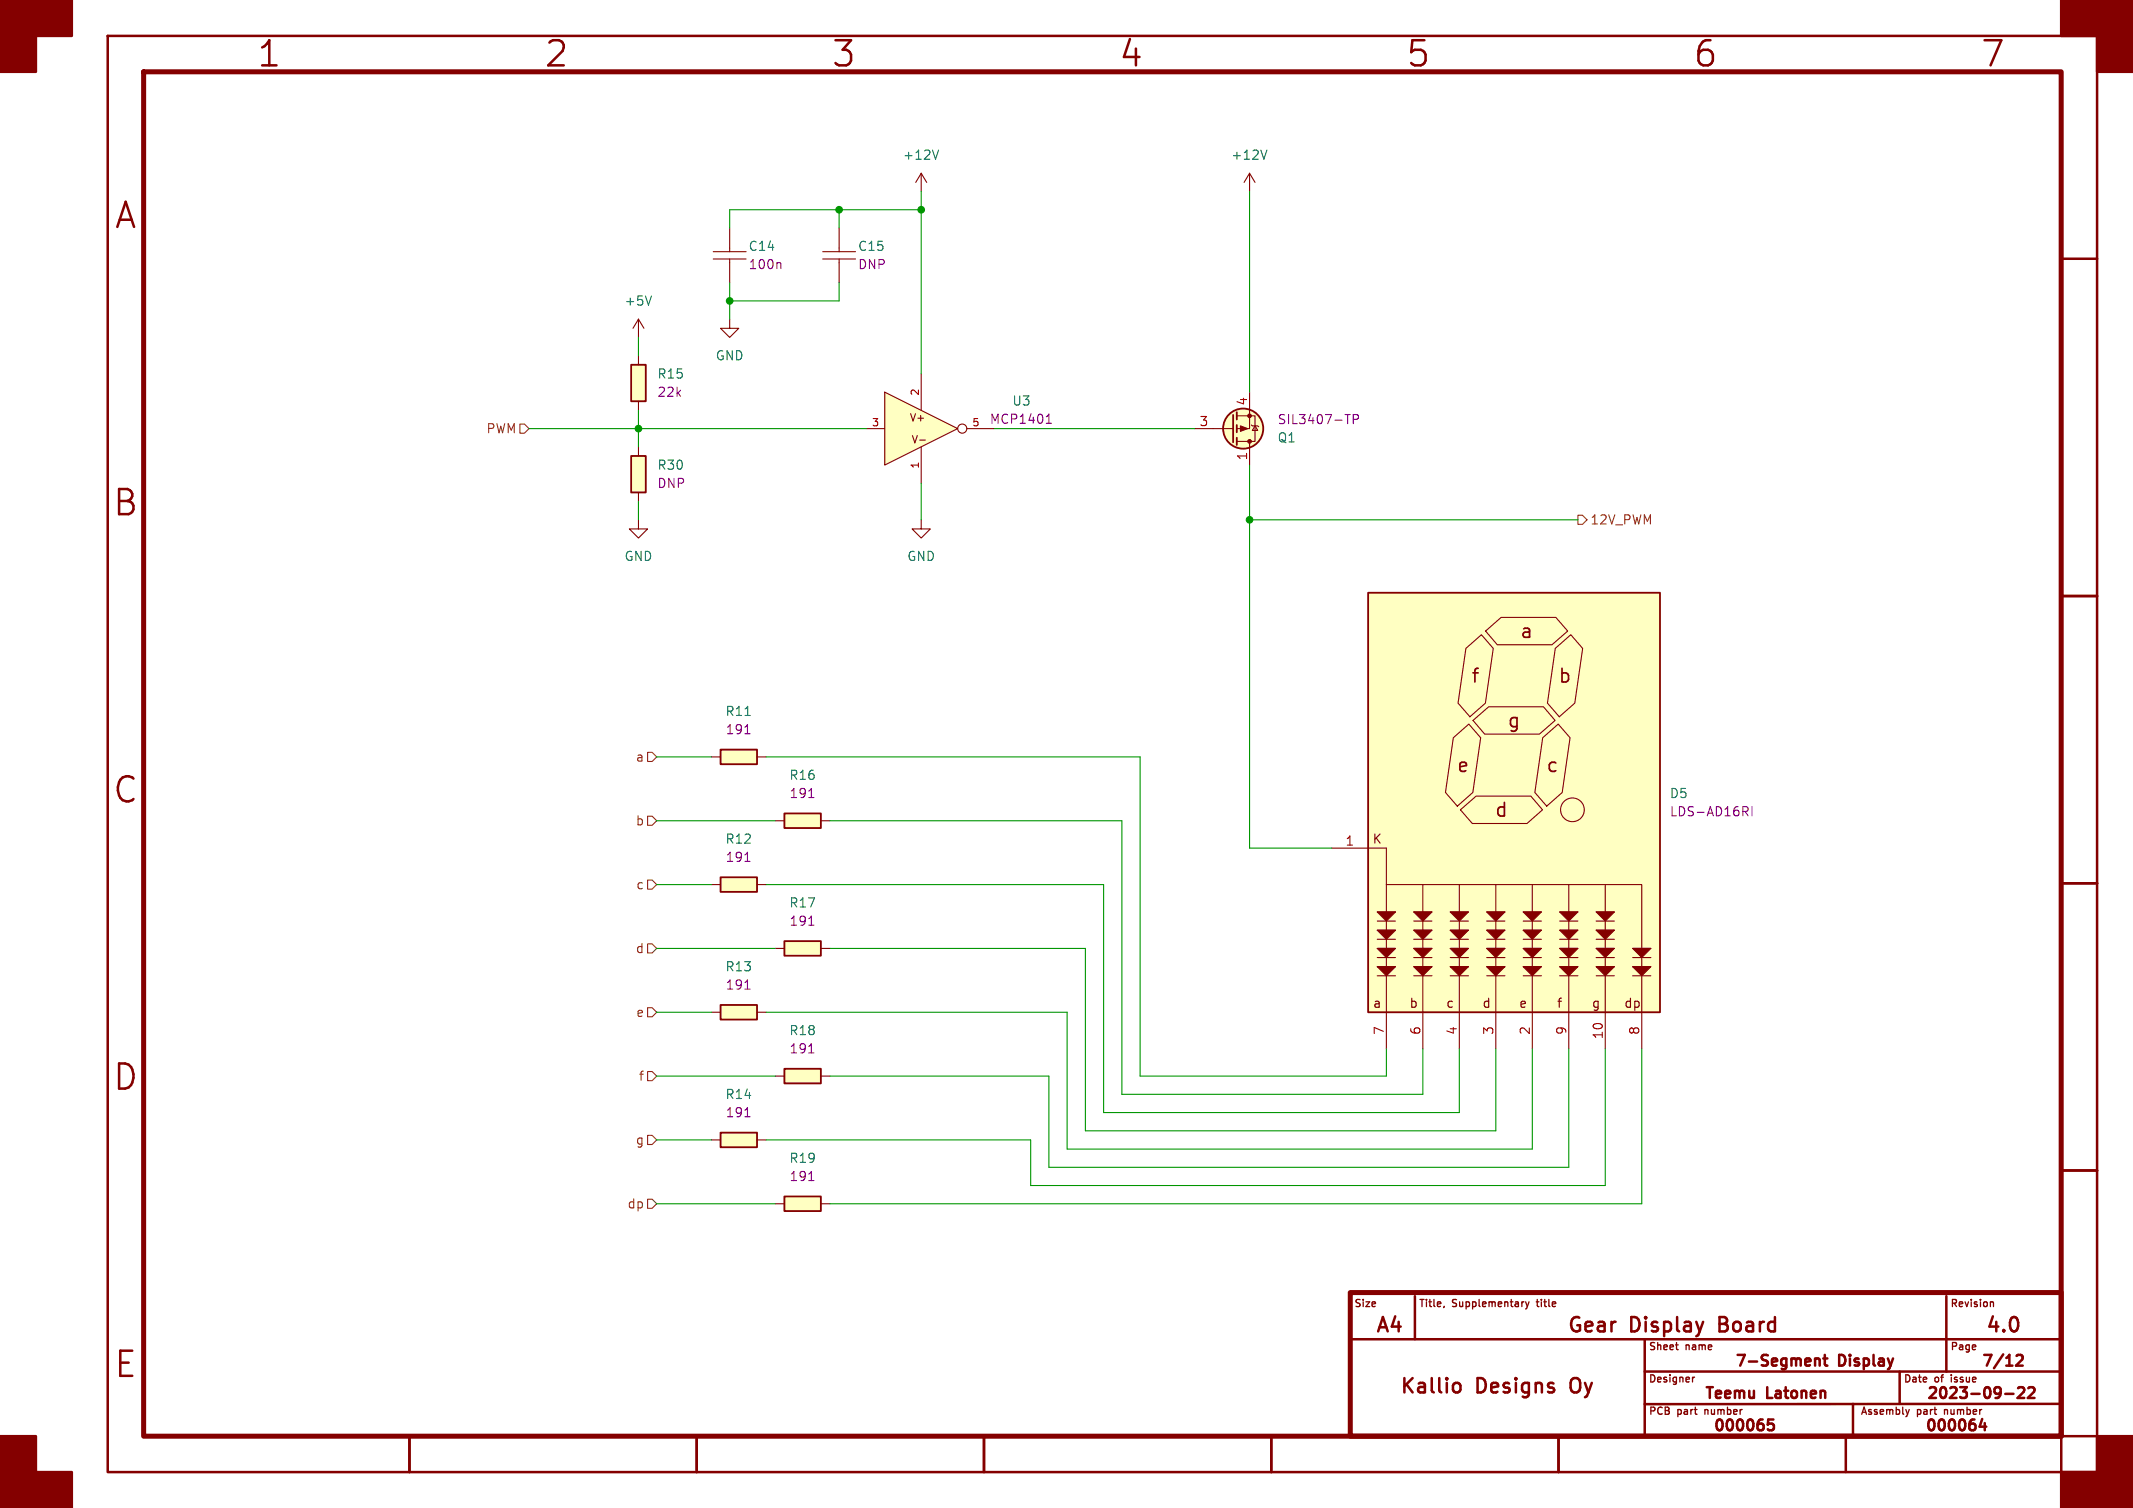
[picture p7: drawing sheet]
<svg xmlns="http://www.w3.org/2000/svg" width="297mm" height="210mm" viewBox="0 0 297 210" stroke-linecap="round" stroke-linejoin="round" font-family="sans-serif">
<g fill="none" stroke="#840000" stroke-width=".35">
<path d="M15 5h277v200h-277zM287 36h5M287 83h5M287 123h5M287 163h5M188 186.5h99M197 180.5v6M202.4 192.8a.54 .54 0 0 1 .5-.2 .54 .54 0 0 1 .5 .4v.5a.54 .54 0 0 1-.5 .4 .54 .54 0 0 1-.5-.2M229 186.5v13.5M229 191h58M237.1 184.1l-.4 1.3M246.9 197.7h-.7l-.1 .7 .3-.1h.5l.1 .2-.1 .5-.2 .2h-.3l-.3-.2"/>
<path d="M252.7 189.2v1M252.7 189.3a.37 .37 0 0 1 .7 .1v.8M253.9 189.2h.5M254.1 188.7v1.3l.1 .1 .2 .1M258 195.5v4.5M264.5 191v4.5M271 180.5v10.5M276 197.6l-.4 1.1h1M276.4 198.2v1M279.2 194.1h1.2M280.8 188.8l.2-.1 .5 .1a.41 .41 0 0 1 .1 .5l-.9 .9h.9M281 193.3l.2-.1 .5 .1a.41 .41 0 0 1 .1 .5l-.9 .9h1"/>
<path d="M282.4 193.3l.2-.1 .5 .1a.41 .41 0 0 1 .1 .5l-.8 .9h.9M287 195.5h-58M57 200v5M97 200v5M137 200v5M177 200v5M181 200h111M217 200v5M257 200v5M287 200v5"/>
</g>
<path d="M20 10h267v190h-267zM188 180h99v20h-99z" fill="none" stroke="#840000" stroke-width=".7"/>
<g fill="#840000" stroke="#840000" stroke-width=".35">
<path d="M0 0h10v5h-5v5h-5z"/>
<path d="M0 200h5v5h5v5h-10z"/>
<path d="M287 0h10v10h-5v-5h-5z"/>
<path d="M292 200h5v10h-10v-5h5z"/>
</g>
<path d="M201.1 181.9l-.1 .2M212.1 181.3h.1M212.4 181.3l.3 .7M212.7 182l-.3 .3M212.9 181.3l-.2 .7M233.6 188h.1M235.7 191.8v.7M236 191.8l-.3 .2M265.4 196.3l.2 .7M265.6 197l-.1 .2M265.8 196.3l-.2 .7M277.2 181.3h.3l.1 .7" fill="none" stroke="#840000" stroke-width=".18"/>
<path d="M109.2 113.3h5.1v2h-5.1z" fill="#ffffc2"/>
<path d="M109.2 113.3h5.1v2h-5.1z" fill="none" stroke="#840000" stroke-width=".25"/>
<path d="M107.9 114.3h1.3M114.3 114.3h1.3" fill="none" stroke="#840000" stroke-width=".15"/>
<path d="M112.6 111.1h.7" fill="none" stroke="#840084" stroke-width=".15"/>
<path d="M100.3 104.4h5.1v2h-5.1z" fill="#ffffc2"/>
<path d="M100.3 104.4h5.1v2h-5.1z" fill="none" stroke="#840000" stroke-width=".25"/>
<path d="M88.9 72.4v1.3h1.3l-1.3 1.2-1.3-1.2h1.3M99.1 105.4h1.2M105.4 105.4h1.3" fill="none" stroke="#840000" stroke-width=".15"/>
<path d="M103.7 99.6h.8" fill="none" stroke="#006464" stroke-width=".15"/>
<path d="M103.7 102.2h.7" fill="none" stroke="#840084" stroke-width=".15"/>
<path d="M100.3 122.2h5.1v2h-5.1z" fill="#ffffc2"/>
<path d="M100.3 122.2h5.1v2h-5.1z" fill="none" stroke="#840000" stroke-width=".25"/>
<path d="M99.1 123.2h1.2M105.4 123.2h1.3" fill="none" stroke="#840000" stroke-width=".15"/>
<path d="M103.7 120h.7" fill="none" stroke="#840084" stroke-width=".15"/>
<path d="M109.2 131.1h5.1v2h-5.1z" fill="#ffffc2"/>
<path d="M109.2 131.1h5.1v2h-5.1z" fill="none" stroke="#840000" stroke-width=".25"/>
<path d="M107.9 132.1h1.3M114.3 132.1h1.3" fill="none" stroke="#840000" stroke-width=".15"/>
<path d="M112.6 128.8h.7" fill="none" stroke="#840084" stroke-width=".15"/>
<path d="M87.9 63.5h2v5.1h-2z" fill="#ffffc2"/>
<path d="M87.9 63.5h2v5.1h-2z" fill="none" stroke="#840000" stroke-width=".25"/>
<path d="M99.3 36.1h4.6M99.3 35.1h4.6M101.6 31.8v3.3M101.6 36.1v3.3M88.9 62.2v1.3M88.9 68.6v1.3M128.3 72.4v1.3h1.2l-1.2 1.2-1.3-1.2h1.3" fill="none" stroke="#840000" stroke-width=".15"/>
<path d="M108.5 36.6l.2 .1v.7" fill="none" stroke="#840084" stroke-width=".15"/>
<path d="M190.5 82.6h40.6v58.4h-40.6z" fill="#ffffc2"/>
<g fill="none" stroke="#840000" stroke-width=".15">
<path d="M204.1 90.3l2.2-1.9 1.6 1.9-1.1 7.6-2.1 1.9-1.7-1.9zM206.9 87.9l2.1-1.9h7.6l1.7 1.9-2.2 1.9h-7.6zM216.6 90.3l2.1-1.9 1.7 1.9-1.1 7.6-2.2 1.9-1.6-1.9zM185.4 118.1h7.6v5.1h35.6v22.9M202.4 102.7l2.1-1.9 1.7 1.9-1.1 7.7-2.2 1.9-1.6-1.9zM203.4 112.8l2.1-1.9h7.7l1.6 1.9-2.2 1.9h-7.6zM205.1 100.3l2.2-1.9h7.6l1.6 1.9-2.1 1.9h-7.7zM214.8 102.7l2.2-1.9 1.6 1.9-1.1 7.7-2.1 1.9-1.7-1.9zM191.8 135.9h2.5M191.8 134.6h2.5M191.8 133.4h2.5M191.8 132.1h2.5"/>
<path d="M191.8 130.8h2.5M191.8 129.5h2.5M191.8 128.3h2.5M191.8 127h2.5M193 123.2v22.9M196.8 135.9h2.6M196.8 134.6h2.6M196.8 133.4h2.6M196.8 132.1h2.6M196.8 130.8h2.6M196.8 129.5h2.6M196.8 128.3h2.6"/>
<path d="M196.8 127h2.6M198.1 123.2v22.9M201.9 135.9h2.6M201.9 134.6h2.6M201.9 133.4h2.6M201.9 132.1h2.6M201.9 130.8h2.6M201.9 129.5h2.6M201.9 128.3h2.6M201.9 127h2.6M203.2 123.2v22.9M207 135.9h2.5"/>
<path d="M207 134.6h2.5M207 133.4h2.5M207 132.1h2.5M207 130.8h2.5M207 129.5h2.5M207 128.3h2.5M207 127h2.5M208.3 123.2v22.9M212.1 135.9h2.5M212.1 134.6h2.5M212.1 133.4h2.5M212.1 132.1h2.5"/>
<path d="M212.1 130.8h2.5M212.1 129.5h2.5M212.1 128.3h2.5M212.1 127h2.5M213.4 123.2v22.9M217.2 135.9h2.5M217.2 134.6h2.5M217.2 133.4h2.5M217.2 132.1h2.5M217.2 130.8h2.5M217.2 129.5h2.5M217.2 128.3h2.5"/>
<path d="M217.2 127h2.5M218.4 123.2v22.9M222.2 135.9h2.6M222.2 134.6h2.6M222.2 133.4h2.6M222.2 132.1h2.6M222.2 130.8h2.6M222.2 129.5h2.6M222.2 128.3h2.6M222.2 127h2.6M223.5 123.2v22.9M227.3 135.9h2.6"/>
<path d="M227.3 134.6h2.6M227.3 133.4h2.6M227.3 132.1h2.6"/>
<circle cx="218.9" cy="112.8" r="1.65"/>
</g>
<path d="M190.5 82.6h40.6v58.4h-40.6z" fill="none" stroke="#840000" stroke-width=".25"/>
<g fill="#840000" stroke="#840000" stroke-width=".15">
<path d="M191.8 134.6h2.5l-1.3 1.3z"/>
<path d="M191.8 132.1h2.5l-1.3 1.3z"/>
<path d="M191.8 129.5h2.5l-1.3 1.3z"/>
<path d="M191.8 127h2.5l-1.3 1.3z"/>
<path d="M196.8 134.6h2.6l-1.3 1.3z"/>
<path d="M196.8 132.1h2.6l-1.3 1.3z"/>
<path d="M196.8 129.5h2.6l-1.3 1.3z"/>
<path d="M196.8 127h2.6l-1.3 1.3z"/>
<path d="M201.9 134.6h2.6l-1.3 1.3z"/>
<path d="M201.9 132.1h2.6l-1.3 1.3z"/>
<path d="M201.9 129.5h2.6l-1.3 1.3z"/>
<path d="M201.9 127h2.6l-1.3 1.3z"/>
<path d="M207 134.6h2.5l-1.2 1.3z"/>
<path d="M207 132.1h2.5l-1.2 1.3z"/>
<path d="M207 129.5h2.5l-1.2 1.3z"/>
<path d="M207 127h2.5l-1.2 1.3z"/>
<path d="M212.1 134.6h2.5l-1.2 1.3z"/>
<path d="M212.1 132.1h2.5l-1.2 1.3z"/>
<path d="M212.1 129.5h2.5l-1.2 1.3z"/>
<path d="M212.1 127h2.5l-1.2 1.3z"/>
<path d="M217.2 134.6h2.5l-1.3 1.3z"/>
<path d="M217.2 132.1h2.5l-1.3 1.3z"/>
<path d="M217.2 129.5h2.5l-1.3 1.3z"/>
<path d="M217.2 127h2.5l-1.3 1.3z"/>
<path d="M222.2 134.6h2.6l-1.3 1.3z"/>
<path d="M222.2 132.1h2.6l-1.3 1.3z"/>
<path d="M222.2 129.5h2.6l-1.3 1.3z"/>
<path d="M222.2 127h2.6l-1.3 1.3z"/>
<path d="M227.3 134.6h2.6l-1.3 1.3z"/>
<path d="M227.3 132.1h2.6l-1.3 1.3z"/>
</g>
<path d="M242.7 112.3h.5l.2 .3-.1 .3-.6 .1M243 113l.4 .6M244 112.3v1.3" fill="none" stroke="#840084" stroke-width=".15"/>
<path d="M100.3 140h5.1v2h-5.1z" fill="#ffffc2"/>
<path d="M100.3 140h5.1v2h-5.1z" fill="none" stroke="#840000" stroke-width=".25"/>
<path d="M99.1 141h1.2M105.4 141h1.3" fill="none" stroke="#840000" stroke-width=".15"/>
<path d="M103.7 137.7h.7" fill="none" stroke="#840084" stroke-width=".15"/>
<path d="M109.2 148.8h5.1v2.1h-5.1z" fill="#ffffc2"/>
<path d="M109.2 148.8h5.1v2.1h-5.1z" fill="none" stroke="#840000" stroke-width=".25"/>
<path d="M107.9 149.9h1.3M114.3 149.9h1.3" fill="none" stroke="#840000" stroke-width=".15"/>
<path d="M112.6 146.6h.7" fill="none" stroke="#840084" stroke-width=".15"/>
<path d="M100.3 157.7h5.1v2.1h-5.1z" fill="#ffffc2"/>
<path d="M100.3 157.7h5.1v2.1h-5.1z" fill="none" stroke="#840000" stroke-width=".25"/>
<path d="M99.1 158.8h1.2M105.4 158.8h1.3" fill="none" stroke="#840000" stroke-width=".15"/>
<path d="M103.7 155.5h.7" fill="none" stroke="#840084" stroke-width=".15"/>
<path d="M109.2 166.6h5.1v2.1h-5.1z" fill="#ffffc2"/>
<path d="M109.2 166.6h5.1v2.1h-5.1z" fill="none" stroke="#840000" stroke-width=".25"/>
<path d="M128.3 24.1l-.8 1.3M128.3 24.1v2.6M128.3 24.1l.7 1.3M88.9 44.5l-.8 1.2M88.9 44.5v2.5M88.9 44.5l.8 1.2M107.9 167.6h1.3M114.3 167.6h1.3" fill="none" stroke="#840000" stroke-width=".15"/>
<path d="M112.6 164.4h.7" fill="none" stroke="#840084" stroke-width=".15"/>
<path d="M130.7 20.9l-.4 1.3M90.7 41.2l-.4 1.3" fill="none" stroke="#006464" stroke-width=".15"/>
<path d="M87.9 50.8h2v5.1h-2z" fill="#ffffc2"/>
<g fill="none" stroke="#840000" stroke-width=".25">
<path d="M87.9 50.8h2v5.1h-2zM171.7 57.8v3.8M172.2 57.4v1M172.2 59.2v1M172.2 61v1"/>
<circle cx="173.1" cy="59.7" r="2.79"/>
</g>
<path d="M88.9 49.5v1.3M88.9 55.9v1.3M101.6 44.5v1.2h1.3l-1.3 1.3-1.3-1.3h1.3M166.4 59.7h5.3M172.2 57.9h2.6v3.6h-2.6M174 54.6v5.1h-1.8M174.2 59.2l.2 .1h.7l.2 .1M174.8 59.3l.3 .6h-.7zM174 61.5v3.3" fill="none" stroke="#840000" stroke-width=".15"/>
<circle cx="173.1" cy="59.7" r="2.79" fill="#ffffc2" stroke="#ffffc2" stroke-width=".14"/>
<g fill="#840000" stroke="#840000" stroke-width=".15">
<path d="M172.7 59.3l1 .4-1 .4z"/>
<circle cx="174" cy="57.9" r=".25"/>
<circle cx="174" cy="61.5" r=".25"/>
</g>
<path d="M187.3 57.7h.7M188.4 58.4l.6-.1 .2-.1-.1-.3-.2-.2h-.5v1.3" fill="none" stroke="#840084" stroke-width=".15"/>
<path d="M123.2 54.6l10.1 5.1-10.1 5.1z" fill="#ffffc2"/>
<g fill="none" stroke="#840000" stroke-width=".15">
<path d="M114.6 36.1h4.5M114.6 35.1h4.5M116.8 31.8v3.3M116.8 36.1v3.3M174 24.1l-.8 1.3M174 24.1v2.6M174 24.1l.8 1.3M120.6 59.7h2.6M123.2 54.6l10.1 5.1-10.1 5.1zM128.3 52.1v5.1M134.6 59.7h3.8M128.1 61.3h.7"/>
<path d="M128.3 62.2v5.1"/>
<circle cx="134" cy="59.7" r=".63"/>
</g>
<path d="M145.7 58.9h.7M145.8 58l.2-.3v1.2" fill="none" stroke="#840084" stroke-width=".15"/>
<path d="M176.4 20.9l-.4 1.3" fill="none" stroke="#006464" stroke-width=".15"/>
<path d="M72.4 59.1h.6l.7 .6-.7 .6h-.6zM219.7 71.8h.6l.7 .6-.7 .6h-.6zM90.2 113.7h.6l.6 .6-.6 .6h-.6zM90.2 104.8h.6l.6 .6-.6 .6h-.6zM90.2 131.4h.6l.6 .7-.6 .6h-.6zM90.2 122.6h.6l.6 .6-.6 .6h-.6zM90.2 140.3h.6l.6 .7-.6 .6h-.6zM90.2 158.1h.6l.6 .7-.6 .6h-.6zM90.2 149.2h.6l.6 .7-.6 .6h-.6zM90.2 167h.6l.6 .6-.6 .7h-.6z" fill="none" stroke="#725600" stroke-width=".15"/>
<g fill="none" stroke="#009600" stroke-width=".15">
<path d="M101.6 39.4v5.1M116.8 39.4v2.5h-15.2M116.8 29.2v2.6M128.3 29.2h-26.7v2.6M128.3 26.7v25.4M174 26.7v27.9M73.7 59.7h46.9M88.9 47v2.5M88.9 57.2v5M138.4 59.7h28M88.9 69.9v2.5M128.3 67.3v5.1"/>
<path d="M174 64.8v53.3h11.4M174 72.4h45.7M91.4 114.3h16.5M91.4 105.4h7.7M106.7 105.4h52v44.5h34.3v-3.8M115.6 114.3h40.6v38.1h41.9v-6.3M91.4 132.1h16.5M91.4 123.2h7.7M106.7 123.2h47v31.7h49.5v-8.8M115.6 132.1h35.5v25.4h57.2v-11.4M91.4 149.9h16.5M91.4 158.8h7.7"/>
<path d="M91.4 141h7.7M106.7 141h41.9v19h64.8v-13.9M218.4 146.1v16.5h-72.4v-12.7h-30.4M223.5 146.1v19h-80v-6.3h-36.8M228.6 146.1v21.5h-113M91.4 167.6h16.5"/>
</g>
<g fill="#009600" stroke="#009600" stroke-width=".15">
<circle cx="88.9" cy="59.7" r=".46"/>
<circle cx="174" cy="72.4" r=".46"/>
<circle cx="101.6" cy="41.9" r=".46"/>
<circle cx="128.3" cy="29.2" r=".46"/>
<circle cx="116.8" cy="29.2" r=".46"/>
</g>
<g font-size="4.9" fill="#840000">
<text x="35.7" y="9.8">1</text>
<text x="75.7" y="9.8">2</text>
<text x="115.7" y="9.8">3</text>
<text x="155.7" y="9.8">4</text>
<text x="195.7" y="9.8">5</text>
<text x="235.7" y="9.8">6</text>
<text x="275.7" y="9.8">7</text>
<text x="15.8" y="32.3">A</text>
<text x="15.6" y="72.3">B</text>
<text x="15.6" y="112.3">C</text>
<text x="15.6" y="152.3">D</text>
<text x="15.7" y="192.3">E</text>
</g>
<g font-size="2.8" fill="#840000">
<text x="191.4" y="186">A4</text>
<text x="218.1" y="186">Gear</text>
<text x="227" y="186">Display</text>
<text x="239.9" y="186">Board</text>
<text x="276.3" y="186">4.0</text>
<text x="194.7" y="194.5">Kallio</text>
<text x="205.6" y="194.5">Designs</text>
<text x="219.3" y="194.5">Oy</text>
</g>
<g font-size="2.7" fill="#840000">
<text x="211.5" y="89.2">a</text>
<text x="204.7" y="95.4">f</text>
<text x="216.9" y="95.4">b</text>
<text x="209.8" y="101.6">g</text>
<text x="202.8" y="107.9">e</text>
<text x="215.2" y="107.9">c</text>
<text x="208" y="114.1">d</text>
</g>
<g font-size="2.1" fill="#840000">
<text x="241.5" y="190.8">7-Segment</text>
<text x="256.3" y="190.8">Display</text>
<text x="275.7" y="190.8">7/12</text>
<text x="237.1" y="195.3">Teemu</text>
<text x="246.1" y="195.3">Latonen</text>
<text x="268.1" y="195.3">2023-09-22</text>
<text x="238.3" y="199.8">000065</text>
<text x="267.8" y="199.8">000064</text>
</g>
<g font-size="1.8" fill="#006464">
<text x="125.6" y="22.5">+12V</text>
<text x="171.3" y="22.5">+12V</text>
<text x="104.1" y="35.2">C14</text>
<text x="119.4" y="35.2">C15</text>
<text x="86.9" y="42.8">+5V</text>
<text x="91.4" y="52.9">R15</text>
<text x="99.6" y="50.4">GND</text>
<text x="140.9" y="56.7">U3</text>
<text x="91.4" y="65.6">R30</text>
<text x="177.8" y="61.8">Q1</text>
<text x="86.9" y="78.3">GND</text>
<text x="126.2" y="78.3">GND</text>
<text x="100.9" y="99.9">R11</text>
<text x="109.8" y="108.8">R16</text>
<text x="232.4" y="111.4">D5</text>
<text x="100.9" y="117.7">R12</text>
<text x="109.8" y="126.6">R17</text>
<text x="100.9" y="135.5">R13</text>
<text x="109.8" y="144.4">R18</text>
<text x="100.9" y="153.3">R14</text>
<text x="109.8" y="162.2">R19</text>
</g>
<g font-size="1.8" fill="#840084">
<text x="104.1" y="37.7">100n</text>
<text x="119.4" y="37.7">DNP</text>
<text x="91.4" y="55.5">22k</text>
<text x="137.7" y="59.2">MCP1401</text>
<text x="177.8" y="59.3">SIL3407-TP</text>
<text x="91.4" y="68.2">DNP</text>
<text x="101" y="102.5">191</text>
<text x="109.8" y="111.4">191</text>
<text x="232.4" y="113.9">LDS-AD16RI</text>
<text x="101" y="120.2">191</text>
<text x="109.8" y="129.1">191</text>
<text x="101" y="138">191</text>
<text x="109.8" y="146.9">191</text>
<text x="101" y="155.8">191</text>
<text x="109.8" y="164.7">191</text>
</g>
<g font-size="1.8" fill="#a90000">
<text x="166.9" y="59.4">3</text>
<text x="173.7" y="56.6" transform="rotate(-90 173.7 56.6)">4</text>
<text x="173.7" y="64.2" transform="rotate(-90 173.7 64.2)">1</text>
<text x="187.3" y="117.9">1</text>
<text x="192.8" y="144.2" transform="rotate(-90 192.8 144.2)">7</text>
<text x="197.9" y="144.2" transform="rotate(-90 197.9 144.2)">6</text>
<text x="202.9" y="144.2" transform="rotate(-90 202.9 144.2)">4</text>
<text x="208" y="144.2" transform="rotate(-90 208 144.2)">3</text>
<text x="213.1" y="144.2" transform="rotate(-90 213.1 144.2)">2</text>
<text x="218.2" y="144.2" transform="rotate(-90 218.2 144.2)">9</text>
<text x="223.3" y="144.8" transform="rotate(-90 223.3 144.8)">10</text>
<text x="228.3" y="144.2" transform="rotate(-90 228.3 144.2)">8</text>
</g>
<g font-size="1.8" fill="#725600">
<text x="67.6" y="60.6">PWM</text>
<text x="221.4" y="73.3">12V_PWM</text>
<text x="88.4" y="106.3">a</text>
<text x="88.4" y="115.2">b</text>
<text x="88.5" y="124.1">c</text>
<text x="88.4" y="132.9">d</text>
<text x="88.5" y="141.8">e</text>
<text x="88.9" y="150.7">f</text>
<text x="88.4" y="159.6">g</text>
<text x="87.3" y="168.5">dp</text>
</g>
<g font-size="1.8" fill="#840000">
<text x="191" y="117.7">K</text>
<text x="191.1" y="140.6">a</text>
<text x="196.2" y="140.6">b</text>
<text x="201.3" y="140.6">c</text>
<text x="206.3" y="140.6">d</text>
<text x="211.4" y="140.6">e</text>
<text x="216.7" y="140.6">f</text>
<text x="221.6" y="140.6">g</text>
<text x="226.1" y="140.6">dp</text>
</g>
<g font-size="1.4" fill="#a90000">
<text x="121.3" y="59.4">3</text>
<text x="128" y="55.2" transform="rotate(-90 128 55.2)">2</text>
<text x="135.3" y="59.4">5</text>
<text x="128" y="65.4" transform="rotate(-90 128 65.4)">1</text>
</g>
<g font-size="1.4" fill="#840000">
<text x="126.6" y="58.9">V+</text>
<text x="126.8" y="62">V-</text>
<text x="188.5" y="182.3">Size</text>
<text x="197.5" y="182.3">Title,</text>
<text x="202.3" y="182.3">Supplementary</text>
<text x="214.4" y="182.3">title</text>
<text x="271.5" y="182.3">Revision</text>
<text x="229.5" y="188.3">Sheet</text>
<text x="234.8" y="188.3">name</text>
<text x="271.5" y="188.3">Page</text>
<text x="229.5" y="192.8">Designer</text>
<text x="229.5" y="197.3">PCB</text>
<text x="233.6" y="197.3">part</text>
<text x="237.7" y="197.3">number</text>
<text x="259" y="197.3">Assembly</text>
<text x="265" y="192.8">Date</text>
<text x="267" y="197.3">part</text>
<text x="269.4" y="192.8">of</text>
<text x="271.1" y="197.3">number</text>
<text x="272" y="192.8">issue</text>
</g>
</svg>
